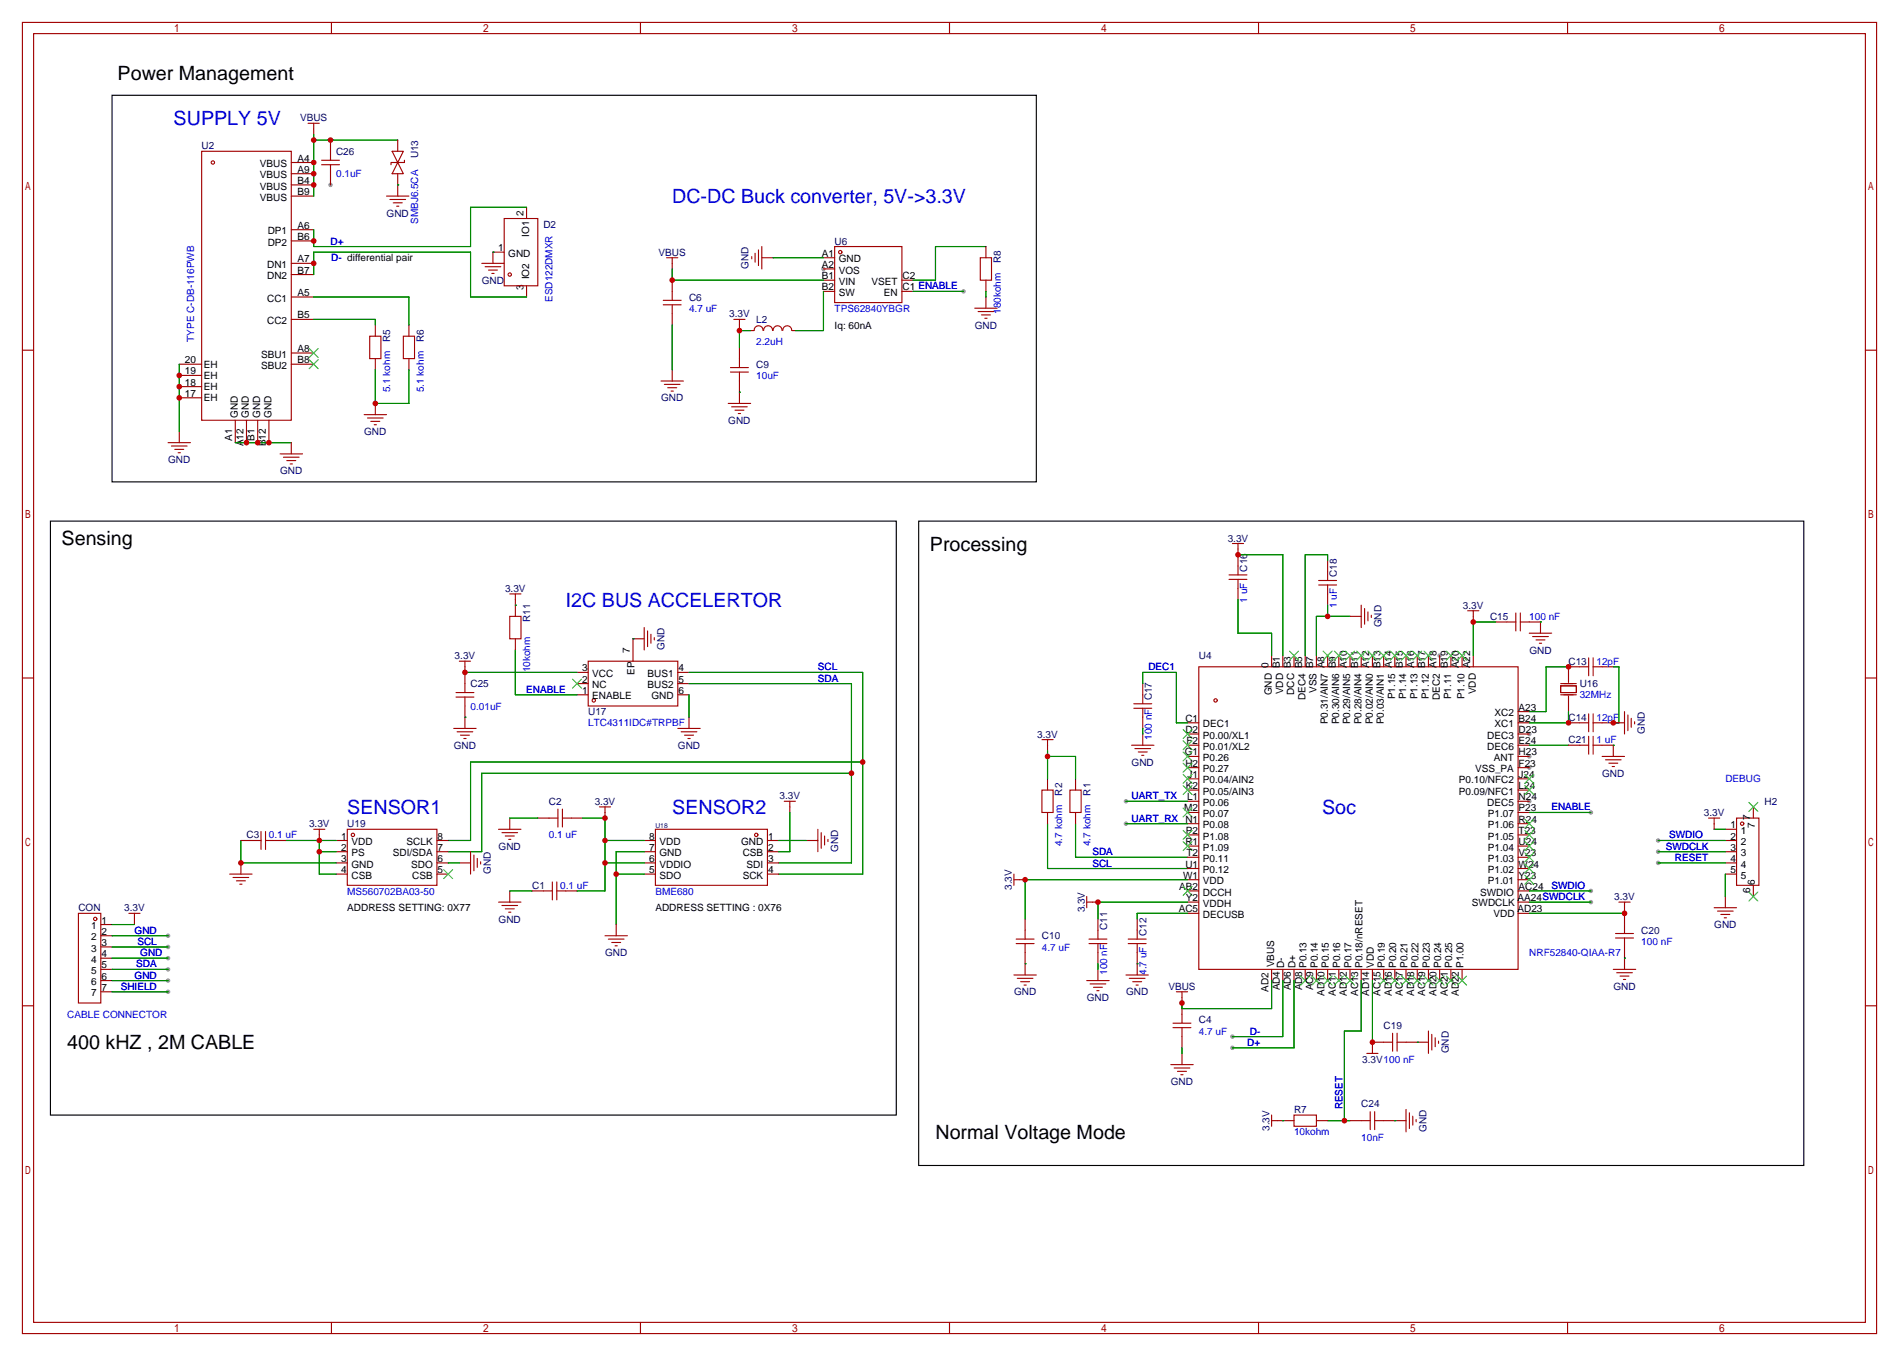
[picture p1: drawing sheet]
<svg xmlns="http://www.w3.org/2000/svg" width="431mm" height="307mm" viewBox="0 0 431 307" stroke-linecap="round" stroke-linejoin="round" font-family="sans-serif">
<g fill="#999">
<circle cx="346.7" cy="181.6" r=".51"/>
<circle cx="346.7" cy="174" r=".51"/>
<circle cx="346.7" cy="171.5" r=".51"/>
<circle cx="346.7" cy="166.4" r=".51"/>
<circle cx="326.4" cy="148.6" r=".51"/>
<circle cx="186.7" cy="61" r=".51"/>
<circle cx="74.9" cy="41.9" r=".51"/>
<circle cx="360.7" cy="184.2" r=".51"/>
<circle cx="360.7" cy="201.9" r=".51"/>
<circle cx="360.7" cy="204.5" r=".51"/>
<circle cx="279.4" cy="235" r=".51"/>
<circle cx="279.4" cy="237.5" r=".51"/>
<circle cx="218.4" cy="66" r=".51"/>
<circle cx="375.9" cy="190.5" r=".51"/>
<circle cx="375.9" cy="193" r=".51"/>
<circle cx="375.9" cy="195.6" r=".51"/>
<circle cx="255.3" cy="186.7" r=".51"/>
<circle cx="255.3" cy="181.6" r=".51"/>
<circle cx="38.1" cy="212.1" r=".51"/>
<circle cx="38.1" cy="214.6" r=".51"/>
<circle cx="38.1" cy="217.2" r=".51"/>
<circle cx="38.1" cy="219.7" r=".51"/>
<circle cx="38.1" cy="222.3" r=".51"/>
<circle cx="38.1" cy="224.8" r=".51"/>
</g>
<g fill="none" stroke="#a10000" stroke-width=".25">
<path d="M5.1 5.1h420.3v297.2h-420.3zM7.6 7.6h415.3v292.1h-415.3zM75.1 5.1v2.5M145.2 5.1v2.5M215.3 5.1v2.5M285.3 5.1v2.5M355.4 5.1v2.5M45.7 34.3h20.3v60.9h-20.3zM66 36.8h5.1M66 39.4h5.1M69.8 27.9h2.6M71.1 27.9v2.6"/>
<path d="M72.9 36.3h4.1M72.9 37.3h4.1M74.9 31.8v4.5M74.9 37.3v4.6M88.9 34.3h2.5l-1.2 2.5zM90.2 36.8l1.2 2.6h-2.5zM90.2 31.8v2.5M90.2 39.4v5M91.7 36.3v.5h-3.1v.5M66 54.6h5.1M66 52.1h5.1M66 59.7h5.1"/>
<path d="M66 44.4h5.1M66 41.9h5.1M87.6 44.4h5.1M88.4 45.2h3.5M89.2 46h2M89.9 46.7h.5M109.2 59.7h5.1M114.3 49.5h7.6v15.3h-7.6zM114.3 57.2h-2.5v2.5M119.4 47v2.5M151.1 58.4h2.6M152.4 58.4v2.6"/>
<path d="M170.4 58.2v.5M171.2 57.4v2M172 56.6v3.6M172.7 58.4h2.6M172.7 55.9v5.1M186.7 58.4h2.5M189.2 55.9h15.3v12.7h-15.3zM222.2 58.4h2.6v5.1h-2.6zM223.5 55.9v2.5M5.1 79.4h2.5M66 72.4h5.1M66 62.2h5.1"/>
<path d="M66 67.3h5.1M83.8 76.2h2.6v5.1h-2.6zM85.1 73.7v2.5M91.4 76.2h2.6v5.1h-2.6zM92.7 73.7v2.5M110 60.5h3.5M110.7 61.2h2.1M111.5 62h.5M119.4 64.8v2.5M150.4 68.1h4M150.4 69.1h4M152.4 63.5v4.6"/>
<path d="M152.4 69.1v4.6M166.4 72.4h2.5M167.6 72.4v2.5M167.6 78.7v4.6M170.2 74.9h.7M171 74.9a1.01 1.01 0 0 1 1-1.1 1.01 1.01 0 0 1 1 1.1M173.1 74.9a1.01 1.01 0 0 1 1-1.1 1.01 1.01 0 0 1 1 1.1M175.3 74.9a1.01 1.01 0 0 1 1-1.1 1.01 1.01 0 0 1 1 1.1M177.5 74.9a1.01 1.01 0 0 1 1-1.1 1.01 1.01 0 0 1 1 1.1M179.6 74.9h.7M186.7 61h2.5M186.7 63.5h2.5"/>
<path d="M186.7 66h2.5M204.5 63.5h2.5M204.5 66h2.5M221 69.8h5.1M221.7 70.6h3.6M222.5 71.4h2M223.3 72.1h.5M223.5 63.5v2.5M223.5 67.3v2.5M422.9 79.4h2.5M40.6 82.6h5.1M40.6 90.2h5.1"/>
<path d="M40.6 87.6h5.1M40.6 85.1h5.1M40.6 97.8v2.5M53.3 95.2v5.1M55.9 95.2v5.1M58.4 95.2v5.1M61 95.2v5.1M66 82.6h5.1M66 80h5.1M82.5 94h5.1M83.3 94.7h3.6M84.1 95.5h2"/>
<path d="M84.8 96.3h.5M85.1 81.3v2.5M85.1 91.4v2.6M92.7 81.3v2.5M149.9 86.4h5M150.6 87.1h3.6M151.4 87.9h2M152.1 88.6h.6M152.4 83.8v2.6M165.1 91.4h5.1M165.6 83.3h4.1M165.6 84.3h4.1"/>
<path d="M165.9 92.2h3.5M166.6 93h2.1M167.4 93.7h.5M167.6 84.3v7.1M38.1 100.3h5.1M38.9 101.1h3.5M39.6 101.9h2.1M40.4 102.6h.5M63.5 102.9h5.1M64.3 103.6h3.5M65 104.4h2.1M65.8 105.2h.5"/>
<path d="M66 100.3v2.6M115.6 139.7h2.5v5.1h-2.5zM115.6 134.6h2.5M116.8 134.6v5.1M278.6 130.3h4.1M278.6 131.3h4.1M279.4 123.2h2.5M280.7 123.2v7.1M280.7 131.3v4.6M299 131.6h4M299 132.6h4M301 127v4.6"/>
<path d="M301 132.6v4.6M306.1 139.7h2.5M308.6 137.2v5M309.4 137.9v3.6M310.1 138.7v2M310.9 139.4v.6M332.7 138.4h2.6M334 138.4v2.6M343.7 138.9v4.1M344.7 138.9v4.1M5.1 153.7h2.5M103.4 157h4"/>
<path d="M103.4 158h4M104.1 149.9h2.6M105.4 149.9v7.1M105.4 158v7.1M116.8 144.8v2.5M130.8 154.9h2.5M130.8 157.5h2.5M130.8 152.4h2.5M133.3 149.9h20.4v10.1h-20.4zM146 144.8h-2.5v5.1M146 142.2v5.1M146.8 143v3.6"/>
<path d="M147.6 143.8v2M148.3 144.5v.5M153.7 154.9h2.5M153.7 157.5h2.5M153.7 152.4h2.5M257 159.5h4.1M259.1 154.9v4.6M271.8 151.1h72.4v68.6h-72.4zM288.3 148.6v2.5M290.8 148.6v2.5M293.4 148.6v2.5M295.9 148.6v2.5"/>
<path d="M298.4 148.6v2.5M301 148.6v2.5M303.5 148.6v2.5M306.1 148.6v2.5M308.6 148.6v2.5M311.1 148.6v2.5M313.7 148.6v2.5M316.2 148.6v2.5M318.8 148.6v2.5M321.3 148.6v2.5M323.8 148.6v2.5M326.4 148.6v2.5"/>
<path d="M328.9 148.6v2.5M331.5 148.6v2.5M334 148.6v2.5M339.1 141h4.6M344.7 141h4.5v2.5M346.7 143.5h5.1M347.5 144.3h3.5M348.2 145h2.1M349 145.8h.5M353.8 155.4h3.6v1.6h-3.6zM353.8 154.9h3.6M353.8 157.5h3.6"/>
<path d="M355.6 157.7v3.6M360.2 151.1h-4.6v3.6M360.2 149.1v4.1M361.2 151.1h4.6M361.2 149.1v4.1M422.9 153.7h2.5M102.9 165.1h5M103.6 165.9h3.6M104.4 166.6h2M105.2 167.4h.5M153.7 165.1h5M154.4 165.9h3.6"/>
<path d="M155.2 166.6h2M156 167.4h.5M156.2 162.6v2.5M236.2 179.1h2.6v5h-2.6zM236.2 167.6h2.6M237.5 167.6v2.6M237.5 176.5v2.6M242.6 179.1h2.5v5h-2.5zM243.8 176.5v2.6M256.5 168.9h5.1M257 160.5h4.1M257.3 169.7h3.6"/>
<path d="M258.1 170.4h2M258.8 171.2h.5M259.1 160.5v4.6M259.1 166.4v2.5M269.2 163.8h2.6M269.2 166.4h2.6M269.2 168.9h2.6M269.2 171.4h2.6M269.2 174h2.6M269.2 176.5h2.6M269.2 179.1h2.6M344.2 163.8h2.5"/>
<path d="M344.2 166.4h2.5M344.2 168.9h2.5M344.2 171.4h2.5M344.2 174h2.5M344.2 176.5h2.5M344.2 179.1h2.5M344.2 161.3h2.5M355.6 163.8h4.6M355.6 168.9h4.6M360.2 161.8v4.1M360.2 166.9v4M361.2 163.8h7.1"/>
<path d="M361.2 168.9h4.6v2.5M361.2 161.8v4.1M361.2 166.9v4M363.2 171.4h5.1M364 172.2h3.5M364.7 173h2.1M365.5 173.7h.5M368.3 161.3v5.1M369.1 162.1v3.5M369.8 162.8v2M370.6 163.6v.5M52.1 198.1h5"/>
<path d="M52.8 198.9h3.6M53.6 199.6h2M54.6 190.5h4.6M54.6 195.6v2.5M59.2 188.5v4M60.2 190.5h4.6M60.2 188.5v4M71.1 188h2.6M72.4 188v2.5M76.2 190.5h2.5M76.2 193h2.5M76.2 195.6h2.5"/>
<path d="M76.2 198.1h2.5M78.7 188h20.4v12.7h-20.4zM99.1 190.5h2.5M99.1 193h2.5M99.1 195.6h2.5M99.1 198.1h2.5M104.1 195.6h2.6M106.7 193v5.1M107.4 193.8v3.6M108.2 194.6v2M109 195.3v.5M113 188h5.1"/>
<path d="M113.8 188.7h3.5M114.6 189.5h2M115.3 190.2h.5M115.6 185.4v2.6M121.9 185.4h4.6M125.2 199.9v4.1M126.2 199.9v4.1M126.5 183.4v4.1M127.5 185.4h4.6M127.5 183.4v4.1M135.9 182.9h2.5M137.2 182.9v2.5"/>
<path d="M146 190.5h2.6M146 193h2.6M146 195.6h2.6M146 198.1h2.6M148.6 188h25.4v12.7h-25.4zM174 190.5h2.5M174 193h2.5M174 195.6h2.5M174 198.1h2.5M177.8 181.6h2.5M179.1 181.6v2.5M182.9 190.5h2.5"/>
<path d="M185.4 188v5M186.2 188.7v3.6M186.9 189.5v2M187.7 190.2v.6M229.9 199.4h2.5M229.9 198.1v2.6M237.5 184.1v2.6M243.8 184.1v2.6M269.2 181.6h2.6M269.2 184.1h2.6M269.2 186.7h2.6M269.2 189.2h2.6"/>
<path d="M269.2 191.8h2.6M269.2 194.3h2.6M269.2 196.8h2.6M269.2 199.4h2.6M344.2 181.6h2.5M344.2 184.1h2.5M344.2 186.7h2.5M344.2 189.2h2.5M344.2 191.8h2.5M344.2 194.3h2.5M344.2 196.8h2.5M344.2 199.4h2.5"/>
<path d="M387.3 185.4h2.6M388.6 185.4v2.6M391.2 188h2.5M391.2 190.5h2.5M391.2 193h2.5M391.2 195.6h2.5M391.2 198.1h2.5M393.7 185.4h5.1v15.3h-5.1zM397.5 182.9v2.5M17.8 207h5.1v20.3h-5.1zM22.9 219.7h2.5M22.9 212.1h2.5"/>
<path d="M22.9 209.5h2.5M22.9 214.6h2.5M22.9 217.2h2.5M29.2 207h2.5M30.5 207v2.5M54.4 200.4h.5M113 204.5h5.1M113.8 205.2h3.5M114.6 206h2M115.3 206.8h.5M115.6 201.9v2.6M120.6 201.9h4.6"/>
<path d="M126.2 201.9h4.6M137.2 212.1h5M137.9 212.9h3.6M138.7 213.6h2M139.4 214.4h.6M139.7 209.5v2.6M230.4 212.9h4M230.4 213.9h4M232.4 208.3v4.6M232.4 213.9v7.1M246.4 204.5h2.5M246.4 203.2v2.5"/>
<path d="M246.9 212.9h4.1M246.9 213.9h4.1M248.9 208.3v4.6M248.9 213.9v4.5M248.9 219.7v2.6M255.8 212.9h4M255.8 213.9h4M257.8 208.3v4.6M257.8 213.9v7.1M269.2 201.9h2.6M269.2 204.5h2.6M269.2 207h2.6"/>
<path d="M288.3 219.7v2.6M290.8 219.7v2.6M293.4 219.7v2.6M295.9 219.7v2.6M298.4 219.7v2.6M301 219.7v2.6M303.5 219.7v2.6M306.1 219.7v2.6M308.6 219.7v2.6M311.1 219.7v2.6M313.7 219.7v2.6M316.2 219.7v2.6"/>
<path d="M318.8 219.7v2.6M321.3 219.7v2.6M323.8 219.7v2.6M326.4 219.7v2.6M328.9 219.7v2.6M331.5 219.7v2.6M344.2 201.9h2.5M344.2 204.5h2.5M344.2 207h2.5M365.8 219.7h5M366.3 212.6h4M366.3 211.6h4"/>
<path d="M367 204.5h2.6M368.3 204.5v7.1M368.3 212.6v7.1M388.6 205.7h5.1M389.4 206.5h3.5M390.1 207.3h2.1M390.9 208h.5M391.2 203.2v2.5M397.5 200.7v2.5M5.1 228h2.5M22.9 224.8h2.5M22.9 222.3h2.5"/>
<path d="M229.9 221h5M230.6 221.7h3.6M231.4 222.5h2M232.2 223.3h.5M246.4 222.3h5.1M247.1 223h3.6M247.9 223.8h2M248.7 224.5h.5M255.3 221h5M256 221.7h3.6M256.8 222.5h2M257.6 223.3h.5"/>
<path d="M265.9 231.9h4.1M265.9 232.9h4.1M266.7 224.8h2.5M268 224.8v7.1M268 232.9v4.6M268 238.8v2.5M309.9 238.8h2.5M315.7 236.2h-4.6v2.6M315.7 234.2v4.1M316.7 236.2h7.1M316.7 234.2v4.1M323.8 233.7v5.1"/>
<path d="M324.6 234.4v3.6M325.4 235.2v2M326.1 236v.5M366.5 220.5h3.6M367.3 221.2h2M368 222h.6M422.9 228h2.5M265.4 241.3h5.1M266.2 242.1h3.5M267 242.8h2M267.7 243.6h.5M288.3 252.7v2.6"/>
<path d="M288.3 254h5.1M293.4 252.7h5v2.6h-5zM298.4 254h2.6M306.1 254h4.5M310.6 252v4M311.7 254h7.1M311.7 252v4M318.8 251.5v5M319.5 252.2v3.6M320.3 253v2M321.1 253.7v.6M75.1 299.7v2.6"/>
<path d="M145.2 299.7v2.6M215.3 299.7v2.6M285.3 299.7v2.6M355.4 299.7v2.6"/>
<circle cx="48.3" cy="36.8" r=".38"/>
<circle cx="190.5" cy="57.2" r=".38"/>
<circle cx="115.6" cy="62.2" r=".38"/>
<circle cx="134.6" cy="158.8" r=".38"/>
<circle cx="275.6" cy="158.8" r=".38"/>
<circle cx="80" cy="189.2" r=".38"/>
<circle cx="171.4" cy="189.2" r=".38"/>
<circle cx="395" cy="186.7" r=".38"/>
<circle cx="21.6" cy="208.3" r=".38"/>
</g>
<g fill="none" stroke="#3c3" stroke-width=".25">
<path d="M70.1 79l2 2M72.1 79l-2 2M70.1 81.5l2 2.1M72.1 81.5l-2 2.1M129.8 153.9l2 2.1M131.8 153.9l-2 2.1M292.4 147.6l2 2M294.4 147.6l-2 2M300 147.6l2 2M302 147.6l-2 2M302.5 147.6l2 2M304.5 147.6l-2 2"/>
<path d="M305.1 147.6l2 2M307.1 147.6l-2 2M307.6 147.6l2 2M309.6 147.6l-2 2M310.1 147.6l2.1 2M312.2 147.6l-2.1 2M312.7 147.6l2 2M314.7 147.6l-2 2M315.2 147.6l2 2M317.2 147.6l-2 2M317.8 147.6l2 2M319.8 147.6l-2 2"/>
<path d="M320.3 147.6l2 2M322.3 147.6l-2 2M322.8 147.6l2.1 2M324.9 147.6l-2.1 2M327.9 147.6l2 2M329.9 147.6l-2 2M330.5 147.6l2 2M332.5 147.6l-2 2M268.2 165.4l2.1 2M268.2 167.9l2.1 2M268.2 170.4l2.1 2.1M268.2 173l2.1 2"/>
<path d="M268.2 175.5l2.1 2M268.2 178.1l2.1 2M270.3 165.4l-2.1 2M270.3 167.9l-2.1 2M270.3 170.4l-2.1 2.1M270.3 173l-2.1 2M270.3 175.5l-2.1 2M270.3 178.1l-2.1 2M345.7 178.1l2 2M345.7 175.5l2 2M347.7 175.5l-2 2M347.7 178.1l-2 2"/>
<path d="M100.6 197.1l2 2M102.6 197.1l-2 2M268.2 183.1l2.1 2.1M268.2 188.2l2.1 2M268.2 190.8l2.1 2M270.3 183.1l-2.1 2.1M270.3 188.2l-2.1 2M270.3 190.8l-2.1 2M345.7 198.4l2 2M345.7 195.8l2 2.1M345.7 193.3l2 2M345.7 190.8l2 2"/>
<path d="M345.7 188.2l2 2M345.7 185.7l2 2M347.7 190.8l-2 2M347.7 193.3l-2 2M347.7 195.8l-2 2.1M347.7 198.4l-2 2M347.7 188.2l-2 2M347.7 185.7l-2 2M396.5 181.9l2 2M398.5 181.9l-2 2M268.2 200.9l2.1 2M270.3 200.9l-2.1 2"/>
<path d="M396.5 202.2l2 2M398.5 202.2l-2 2M294.9 221.2l2 2.1M296.9 221.2l-2 2.1M297.4 221.2l2.1 2.1M299.5 221.2l-2.1 2.1M300 221.2l2 2.1M302 221.2l-2 2.1M302.5 221.2l2 2.1M304.5 221.2l-2 2.1M305.1 221.2l2 2.1M307.1 221.2l-2 2.1"/>
<path d="M312.7 221.2l2 2.1M314.7 221.2l-2 2.1M315.2 221.2l2 2.1M317.2 221.2l-2 2.1M317.8 221.2l2 2.1M319.8 221.2l-2 2.1M320.3 221.2l2 2.1M322.3 221.2l-2 2.1M322.8 221.2l2.1 2.1M324.9 221.2l-2.1 2.1M325.4 221.2l2 2.1M327.4 221.2l-2 2.1"/>
<path d="M327.9 221.2l2 2.1M329.9 221.2l-2 2.1M330.5 221.2l2 2.1M332.5 221.2l-2 2.1"/>
</g>
<g fill="none" stroke="#008700" stroke-width=".25">
<path d="M71.1 30.5v13.9M71.1 31.8h19.1M90.2 41.9h.1M111.8 57.2h.1M119.4 47h-12.7v8.9h-35.6v-3.8M175.3 58.4h11.4M223.5 55.9h-11.4v7.6h-5.1M71.1 67.3h21.6v6.4M71.1 62.2v-5h35.6v10.1h12.7M71.1 72.4h14v1.3M152.4 61v2.5h34.3M152.4 73.7v10.1"/>
<path d="M170.2 74.9h-2.6v3.8M186.7 66v8.9h-6.4M207 66h11.4M223.5 66v1.3M40.6 82.6v15.2M85.1 83.8v7.6h7.6v-7.6M167.6 88.9h.1M53.3 100.3h12.7M116.8 137.2h.1M280.7 125.7h10.1v22.9M280.7 135.9v7.6h7.6v5.1M301 127v-1.3h-5.1v22.9"/>
<path d="M301 137.2v2.5M306.1 139.7h-7.7v8.9M105.4 152.4h25.4M116.8 147.3v10.2h14M143.5 144.8h.1M156.2 152.4h39.4v45.7h-19.1M156.2 154.9h36.8v40.7h-16.5M156.2 157.5v5.1M259.1 154.9v-2.5h7.6v11.4h2.5M339.1 141h-5.1v7.6M349.2 141h.1M355.6 151.1h-5.1v10.2h-3.8"/>
<path d="M365.8 151.1h1.2v12.7h-1.2M105.4 162.6h.1M193 175.3h-83.8v17.7h-7.6M195.6 172.7h-88.9v17.8h-5.1M237.5 171.4h6.3v5.1M237.5 170.2v6.3M259.1 165.1v1.3M346.7 168.9h8.9M355.6 161.3v2.5h-8.9M365.8 168.9h.1M54.6 190.5v5.1h21.6M64.8 190.5h11.4"/>
<path d="M72.4 193h3.8M72.4 190.5v7.6h3.8M101.6 195.6h2.5M115.6 185.4h6.3M132.1 185.4h5.1v16.5h-6.4M137.2 190.5h8.8M137.2 195.6h8.8M139.7 198.1h6.3M146 193h-6.3v16.5M176.5 190.5h6.4M179.1 184.1v8.9h-2.6M237.5 186.7v10.1h31.7"/>
<path d="M243.8 186.7v7.6h25.4M255.3 186.7h13.9M255.3 181.6h13.9M269.2 199.4h-36.8v8.9M346.7 184.1h14M375.9 190.5h15.3M375.9 193h15.3M375.9 195.6h15.3M388.6 188h2.6M391.2 198.1v5.1M25.4 209.5h5.1M25.4 212.1h12.7"/>
<path d="M25.4 214.6h12.7M25.4 217.2h12.7M25.4 219.7h12.7M115.6 201.9h5M232.4 218.4h.1M248.9 218.4v1.3M257.8 218.4h.1M269.2 204.5h-20.3v3.8M269.2 207h-11.4v1.3M346.7 201.9h14M346.7 204.5h14M346.7 207h21.6"/>
<path d="M368.3 217.2h.1M25.4 222.3h12.7M25.4 224.8h12.7M268 237.5v1.3M288.3 222.3v6.3h-20.3v-1.3M290.8 222.3v12.7h-11.4M293.4 222.3v15.2h-14M308.6 222.3v11.4h-3.8v20.3M311.1 222.3v13.9M321.3 236.2h.1M290.8 254h.1M301 254h5.1"/>
<path d="M316.2 254h.1"/>
</g>
<path d="M25.4 21.6h209.5v87.6h-209.5zM11.4 118.1h191.8v134.6h-191.8zM208.3 118.1h200.6v146.1h-200.6z" fill="none" stroke="#000" stroke-width=".25"/>
<g fill="#c00">
<circle cx="237.5" cy="171.4" r=".63"/>
<circle cx="85.1" cy="91.4" r=".63"/>
<circle cx="71.1" cy="31.7" r=".63"/>
<circle cx="71.1" cy="36.8" r=".63"/>
<circle cx="71.1" cy="39.4" r=".63"/>
<circle cx="71.1" cy="41.9" r=".63"/>
<circle cx="74.9" cy="31.7" r=".63"/>
<circle cx="55.9" cy="100.3" r=".63"/>
<circle cx="58.4" cy="100.3" r=".63"/>
<circle cx="61" cy="100.3" r=".63"/>
<circle cx="152.4" cy="63.5" r=".63"/>
<circle cx="71.1" cy="54.6" r=".63"/>
<circle cx="71.1" cy="59.7" r=".63"/>
<circle cx="40.6" cy="90.2" r=".63"/>
<circle cx="40.6" cy="87.6" r=".63"/>
<circle cx="40.6" cy="85.1" r=".63"/>
<circle cx="368.3" cy="207" r=".63"/>
<circle cx="167.6" cy="74.9" r=".63"/>
<circle cx="311.2" cy="236.2" r=".63"/>
<circle cx="355.6" cy="151.1" r=".63"/>
<circle cx="355.6" cy="163.8" r=".63"/>
<circle cx="365.8" cy="163.8" r=".63"/>
<circle cx="334" cy="141" r=".63"/>
<circle cx="280.7" cy="125.7" r=".63"/>
<circle cx="301" cy="139.7" r=".63"/>
<circle cx="268" cy="227.3" r=".63"/>
<circle cx="248.9" cy="204.5" r=".63"/>
<circle cx="232.4" cy="199.4" r=".63"/>
<circle cx="304.8" cy="254" r=".63"/>
<circle cx="195.6" cy="172.7" r=".63"/>
<circle cx="193" cy="175.3" r=".63"/>
<circle cx="72.4" cy="193" r=".63"/>
<circle cx="72.4" cy="190.5" r=".63"/>
<circle cx="54.6" cy="195.6" r=".63"/>
<circle cx="137.2" cy="195.6" r=".63"/>
<circle cx="137.2" cy="190.5" r=".63"/>
<circle cx="137.2" cy="185.4" r=".63"/>
<circle cx="139.7" cy="198.1" r=".63"/>
<circle cx="105.4" cy="152.4" r=".63"/>
</g>
<g font-size="4.5">
<text x="26.7" y="18.2">Power Management</text>
<text x="14" y="123.6">Sensing</text>
<text x="210.8" y="124.8">Processing</text>
<text x="15.2" y="237.9">400 kHZ , 2M CABLE</text>
<text x="212.1" y="258.2">Normal Voltage Mode</text>
</g>
<g font-size="4.5" fill="#00f">
<text x="39.4" y="28.3">SUPPLY 5V</text>
<text x="152.4" y="46.1">DC-DC Buck converter, 5V-&gt;3.3V</text>
<text x="128.3" y="137.5">I2C BUS ACCELERTOR</text>
<text x="78.7" y="184.5">SENSOR1</text>
<text x="152.4" y="184.5">SENSOR2</text>
<text x="299.7" y="184.5">Soc</text>
</g>
<g font-size="2.3" fill="#000080">
<text x="68" y="27.5">VBUS</text>
<text x="45.7" y="33.8">U2</text>
<text x="76.2" y="35.1">C26</text>
<text x="94.8" y="35.9" transform="rotate(-90 94.8 35.9)">U13</text>
<text x="87.7" y="49.1">GND</text>
<text x="123.2" y="51.6">D2</text>
<text x="149.3" y="58">VBUS</text>
<text x="189.2" y="55.4">U6</text>
<text x="226.9" y="59.7" transform="rotate(-90 226.9 59.7)">R8</text>
<text x="109.2" y="64.3">GND</text>
<text x="169.7" y="60.9" transform="rotate(-90 169.7 60.9)">GND</text>
<text x="156.2" y="68.1">C6</text>
<text x="165.3" y="71.9">3.3V</text>
<text x="88.4" y="77.5" transform="rotate(-90 88.4 77.5)">R5</text>
<text x="96.1" y="77.5" transform="rotate(-90 96.1 77.5)">R6</text>
<text x="171.4" y="73.2">L2</text>
<text x="221" y="74.5">GND</text>
<text x="171.4" y="83.4">C9</text>
<text x="149.9" y="91">GND</text>
<text x="82.6" y="98.6">GND</text>
<text x="165.1" y="96.1">GND</text>
<text x="38.1" y="105">GND</text>
<text x="63.5" y="107.5">GND</text>
<text x="278.3" y="122.7">3.3V</text>
<text x="282.8" y="129.5" transform="rotate(-90 282.8 129.5)">C16</text>
<text x="303.1" y="130.8" transform="rotate(-90 303.1 130.8)">C18</text>
<text x="114.5" y="134.2">3.3V</text>
<text x="331.7" y="138">3.3V</text>
<text x="120.2" y="141" transform="rotate(-90 120.2 141)">R11</text>
<text x="313.2" y="142.2" transform="rotate(-90 313.2 142.2)">GND</text>
<text x="337.8" y="140.5">C15</text>
<text x="103.1" y="149.4">3.3V</text>
<text x="150.7" y="147.3" transform="rotate(-90 150.7 147.3)">GND</text>
<text x="271.8" y="149.4">U4</text>
<text x="346.7" y="148.1">GND</text>
<text x="106.7" y="155.8">C25</text>
<text x="355.6" y="150.7">C13</text>
<text x="358.1" y="155.8">U16</text>
<text x="261.2" y="158.8" transform="rotate(-90 261.2 158.8)">C17</text>
<text x="133.3" y="162.1">U17</text>
<text x="235.2" y="167.2">3.3V</text>
<text x="355.6" y="163.4">C14</text>
<text x="372.9" y="166.3" transform="rotate(-90 372.9 166.3)">GND</text>
<text x="102.9" y="169.7">GND</text>
<text x="153.7" y="169.7">GND</text>
<text x="256.6" y="173.5">GND</text>
<text x="355.6" y="168.5">C21</text>
<text x="363.2" y="176.1">GND</text>
<text x="124.5" y="182.4">C2</text>
<text x="134.8" y="182.4">3.3V</text>
<text x="176.7" y="181.2">3.3V</text>
<text x="240.8" y="180.3" transform="rotate(-90 240.8 180.3)">R2</text>
<text x="247.2" y="180.3" transform="rotate(-90 247.2 180.3)">R1</text>
<text x="386.3" y="185">3.3V</text>
<text x="400" y="182.4">H2</text>
<text x="55.9" y="190">C3</text>
<text x="70.1" y="187.5">3.3V</text>
<text x="78.7" y="187.5">U19</text>
<text x="113.1" y="192.6">GND</text>
<text x="190" y="193" transform="rotate(-90 190 193)">GND</text>
<text x="111.3" y="198.1" transform="rotate(-90 111.3 198.1)">GND</text>
<text x="120.6" y="201.5">C1</text>
<text x="229.4" y="201.7" transform="rotate(-90 229.4 201.7)">3.3V</text>
<text x="17.8" y="206.6">CON</text>
<text x="28.1" y="206.6">3.3V</text>
<text x="113.1" y="209.1">GND</text>
<text x="245.9" y="206.8" transform="rotate(-90 245.9 206.8)">3.3V</text>
<text x="366" y="204">3.3V</text>
<text x="236.2" y="212.9">C10</text>
<text x="251" y="210.8" transform="rotate(-90 251 210.8)">C11</text>
<text x="259.9" y="212.1" transform="rotate(-90 259.9 212.1)">C12</text>
<text x="372.1" y="211.6">C20</text>
<text x="388.6" y="210.4">GND</text>
<text x="137.2" y="216.7">GND</text>
<text x="229.9" y="225.6">GND</text>
<text x="246.4" y="226.9">GND</text>
<text x="255.3" y="225.6">GND</text>
<text x="264.9" y="224.3">VBUS</text>
<text x="365.8" y="224.3">GND</text>
<text x="271.8" y="232">C4</text>
<text x="313.7" y="233.2">C19</text>
<text x="328.5" y="238.7" transform="rotate(-90 328.5 238.7)">GND</text>
<text x="265.5" y="245.9">GND</text>
<text x="308.8" y="240.8">3.3V100 nF</text>
<text x="308.6" y="251">C24</text>
<text x="287.8" y="256.3" transform="rotate(-90 287.8 256.3)">3.3V</text>
<text x="293.4" y="252.3">R7</text>
<text x="323.4" y="256.5" transform="rotate(-90 323.4 256.5)">GND</text>
</g>
<g font-size="2.3">
<text x="58.9" y="37.9">VBUS</text>
<text x="58.9" y="40.4">VBUS</text>
<text x="67.4" y="36.6">A4</text>
<text x="67.4" y="39.1">A9</text>
<text x="67.4" y="41.7">B4</text>
<text x="58.9" y="45.5">VBUS</text>
<text x="58.9" y="43">VBUS</text>
<text x="67.4" y="44.2">B9</text>
<text x="60.7" y="53.1">DP1</text>
<text x="67.4" y="51.8">A6</text>
<text x="118.7" y="48.9" transform="rotate(-90 118.7 48.9)">2</text>
<text x="119.9" y="53.6" transform="rotate(-90 119.9 53.6)">IO1</text>
<text x="60.7" y="55.7">DP2</text>
<text x="67.4" y="54.4">B6</text>
<text x="67.4" y="59.5">A7</text>
<text x="112.9" y="56.9">1</text>
<text x="115.2" y="58.2">GND</text>
<text x="186.3" y="58.2">A1</text>
<text x="190.2" y="59.5">GND</text>
<text x="60.6" y="63.3">DN2</text>
<text x="60.6" y="60.7">DN1</text>
<text x="67.4" y="62">B7</text>
<text x="118.7" y="65.7" transform="rotate(-90 118.7 65.7)">3</text>
<text x="119.9" y="63.3" transform="rotate(-90 119.9 63.3)">IO2</text>
<text x="186.3" y="60.7">A2</text>
<text x="186.3" y="63.3">B1</text>
<text x="186.3" y="65.8">B2</text>
<text x="190.2" y="62">VOS</text>
<text x="190.2" y="64.5">VIN</text>
<text x="197.6" y="64.5">VSET</text>
<text x="204.6" y="63.3">C2</text>
<text x="204.6" y="65.8">C1 ENABLE</text>
<text x="60.6" y="68.4">CC1</text>
<text x="67.4" y="67.1">A5</text>
<text x="190.2" y="67.1">SW</text>
<text x="200.4" y="67.1">EN</text>
<text x="60.6" y="73.4">CC2</text>
<text x="67.4" y="72.2">B5</text>
<text x="189.2" y="74.5">Iq: 60nA</text>
<text x="41.9" y="82.3">20</text>
<text x="46.2" y="83.3">EH</text>
<text x="59.2" y="83.6">SBU2</text>
<text x="59.2" y="81.1">SBU1</text>
<text x="67.4" y="82.3">B8</text>
<text x="67.4" y="79.8">A8</text>
<text x="41.9" y="89.9">17</text>
<text x="41.9" y="87.4">18</text>
<text x="41.9" y="84.9">19</text>
<text x="46.2" y="88.4">EH</text>
<text x="46.2" y="85.9">EH</text>
<text x="46.2" y="91">EH</text>
<text x="53.9" y="94.8" transform="rotate(-90 53.9 94.8)">GND</text>
<text x="56.4" y="94.8" transform="rotate(-90 56.4 94.8)">GND</text>
<text x="59" y="94.8" transform="rotate(-90 59 94.8)">GND</text>
<text x="61.5" y="94.8" transform="rotate(-90 61.5 94.8)">GND</text>
<text x="52.6" y="99.9" transform="rotate(-90 52.6 99.9)">A1</text>
<text x="55.2" y="101.2" transform="rotate(-90 55.2 101.2)">A12</text>
<text x="57.7" y="99.9" transform="rotate(-90 57.7 99.9)">B1</text>
<text x="60.3" y="101.2" transform="rotate(-90 60.3 101.2)">B12</text>
<text x="142.8" y="148.1" transform="rotate(-90 142.8 148.1)">7</text>
<text x="132" y="154.7">2</text>
<text x="132" y="152.2">3</text>
<text x="134.3" y="156">NC</text>
<text x="134.3" y="153.4">VCC</text>
<text x="143.8" y="152.9" transform="rotate(-90 143.8 152.9)">EP</text>
<text x="146.8" y="153.4">BUS1</text>
<text x="146.8" y="156">BUS2</text>
<text x="153.8" y="152.2">4</text>
<text x="153.8" y="154.7">5</text>
<text x="287.6" y="151.5" transform="rotate(-90 287.6 151.5)">0</text>
<text x="290.1" y="151.5" transform="rotate(-90 290.1 151.5)">B1</text>
<text x="292.7" y="151.5" transform="rotate(-90 292.7 151.5)">B3</text>
<text x="295.2" y="151.5" transform="rotate(-90 295.2 151.5)">B5</text>
<text x="297.7" y="151.5" transform="rotate(-90 297.7 151.5)">B7</text>
<text x="300.3" y="151.5" transform="rotate(-90 300.3 151.5)">A8</text>
<text x="302.8" y="151.5" transform="rotate(-90 302.8 151.5)">B9</text>
<text x="305.4" y="151.5" transform="rotate(-90 305.4 151.5)">A10</text>
<text x="307.9" y="151.5" transform="rotate(-90 307.9 151.5)">B11</text>
<text x="310.4" y="151.5" transform="rotate(-90 310.4 151.5)">A12</text>
<text x="313" y="151.5" transform="rotate(-90 313 151.5)">B13</text>
<text x="315.5" y="151.5" transform="rotate(-90 315.5 151.5)">A14</text>
<text x="318.1" y="151.5" transform="rotate(-90 318.1 151.5)">B15</text>
<text x="320.6" y="151.5" transform="rotate(-90 320.6 151.5)">A16</text>
<text x="323.1" y="151.5" transform="rotate(-90 323.1 151.5)">B17</text>
<text x="325.7" y="151.5" transform="rotate(-90 325.7 151.5)">A18</text>
<text x="328.2" y="151.5" transform="rotate(-90 328.2 151.5)">B19</text>
<text x="330.8" y="151.5" transform="rotate(-90 330.8 151.5)">A20</text>
<text x="333.3" y="151.5" transform="rotate(-90 333.3 151.5)">A22</text>
<text x="132" y="157.3">1</text>
<text x="134.3" y="158.5">ENABLE</text>
<text x="147.7" y="158.5">GND</text>
<text x="153.8" y="157.3">6</text>
<text x="288.3" y="157.6" transform="rotate(-90 288.3 157.6)">GND</text>
<text x="290.9" y="157.3" transform="rotate(-90 290.9 157.3)">VDD</text>
<text x="293.4" y="157.5" transform="rotate(-90 293.4 157.5)">DCC</text>
<text x="296" y="158.6" transform="rotate(-90 296 158.6)">DEC4</text>
<text x="298.5" y="157.1" transform="rotate(-90 298.5 157.1)">VSS</text>
<text x="316.3" y="158.5" transform="rotate(-90 316.3 158.5)">P1.15</text>
<text x="318.8" y="158.5" transform="rotate(-90 318.8 158.5)">P1.14</text>
<text x="321.4" y="158.5" transform="rotate(-90 321.4 158.5)">P1.13</text>
<text x="323.9" y="158.5" transform="rotate(-90 323.9 158.5)">P1.12</text>
<text x="326.4" y="158.6" transform="rotate(-90 326.4 158.6)">DEC2</text>
<text x="329" y="158.5" transform="rotate(-90 329 158.5)">P1.11</text>
<text x="332" y="158.5" transform="rotate(-90 332 158.5)">P1.10</text>
<text x="334.6" y="157.3" transform="rotate(-90 334.6 157.3)">VDD</text>
<text x="344.3" y="161.1">A23</text>
<text x="268.8" y="163.6">C1</text>
<text x="268.8" y="166.1">D2</text>
<text x="272.7" y="164.9">DEC1</text>
<text x="272.7" y="167.4">P0.00/XL1</text>
<text x="301" y="164.2" transform="rotate(-90 301 164.2)">P0.31/AIN7</text>
<text x="303.6" y="164.2" transform="rotate(-90 303.6 164.2)">P0.30/AIN6</text>
<text x="306.1" y="164.2" transform="rotate(-90 306.1 164.2)">P0.29/AIN5</text>
<text x="308.7" y="164.2" transform="rotate(-90 308.7 164.2)">P0.28/AIN4</text>
<text x="311.2" y="164.2" transform="rotate(-90 311.2 164.2)">P0.02/AIN0</text>
<text x="313.7" y="164.2" transform="rotate(-90 313.7 164.2)">P0.03/AIN1</text>
<text x="337.2" y="167.4">DEC3</text>
<text x="338.8" y="164.9">XC1</text>
<text x="338.8" y="162.3">XC2</text>
<text x="344.3" y="166.1">D23</text>
<text x="344.3" y="163.6">B24</text>
<text x="268.6" y="171.2">G1</text>
<text x="268.8" y="173.8">H2</text>
<text x="269" y="168.7">F2</text>
<text x="272.7" y="170">P0.01/XL2</text>
<text x="272.7" y="172.5">P0.26</text>
<text x="337.2" y="170">DEC6</text>
<text x="338.7" y="172.5">ANT</text>
<text x="344.3" y="173.8">F23</text>
<text x="344.3" y="171.2">H23</text>
<text x="344.3" y="168.7">E24</text>
<text x="268.9" y="178.8">K2</text>
<text x="269.3" y="176.3">J1</text>
<text x="272.7" y="175">P0.27</text>
<text x="272.7" y="177.6">P0.04/AIN2</text>
<text x="330.8" y="177.6">P0.10/NFC2</text>
<text x="334.4" y="175">VSS_PA</text>
<text x="344.3" y="178.8">L24</text>
<text x="344.3" y="176.3">J24</text>
<text x="268.5" y="183.9">M2</text>
<text x="269.1" y="181.4">L1</text>
<text x="272.7" y="180.1">P0.05/AIN3</text>
<text x="272.7" y="182.7">P0.06</text>
<text x="272.7" y="185.2">P0.07</text>
<text x="330.8" y="180.1">P0.09/NFC1</text>
<text x="337.2" y="182.7">DEC5</text>
<text x="337.3" y="185.2">P1.07</text>
<text x="344.3" y="183.9">P23</text>
<text x="344.3" y="181.4">N24</text>
<text x="396.8" y="185.9" transform="rotate(-90 396.8 185.9)">7</text>
<text x="77.4" y="190.3">1</text>
<text x="79.7" y="191.5">VDD</text>
<text x="92.2" y="191.5">SCLK</text>
<text x="99.2" y="190.3">8</text>
<text x="147.2" y="190.3">8</text>
<text x="149.5" y="191.5">VDD</text>
<text x="168" y="191.5">GND</text>
<text x="174.1" y="190.3">1</text>
<text x="268.8" y="186.5">N1</text>
<text x="268.8" y="191.5">R1</text>
<text x="268.9" y="189">P2</text>
<text x="272.7" y="187.7">P0.08</text>
<text x="272.7" y="190.3">P1.08</text>
<text x="337.3" y="190.3">P1.05</text>
<text x="337.3" y="187.7">P1.06</text>
<text x="344.3" y="191.5">U24</text>
<text x="344.3" y="189">T23</text>
<text x="344.3" y="186.5">R24</text>
<text x="392.3" y="187.7">1</text>
<text x="392.3" y="190.3">2</text>
<text x="394.6" y="189">1</text>
<text x="394.6" y="191.5">2</text>
<text x="397.8" y="187.7" transform="rotate(-90 397.8 187.7)">7</text>
<text x="77.4" y="192.8">2</text>
<text x="77.4" y="195.4">3</text>
<text x="77.4" y="197.9">4</text>
<text x="79.7" y="194.1">PS</text>
<text x="79.7" y="196.6">GND</text>
<text x="89" y="194.1">SDI/SDA</text>
<text x="93.2" y="196.6">SDO</text>
<text x="99.2" y="197.9">5</text>
<text x="99.2" y="195.4">6</text>
<text x="99.2" y="192.8">7</text>
<text x="147.2" y="192.8">7</text>
<text x="147.2" y="195.4">6</text>
<text x="147.2" y="197.9">5</text>
<text x="149.5" y="194.1">GND</text>
<text x="149.5" y="196.6">VDDIO</text>
<text x="168.4" y="194.1">CSB</text>
<text x="169.3" y="196.6">SDI</text>
<text x="174.1" y="197.9">4</text>
<text x="174.1" y="195.4">3</text>
<text x="174.1" y="192.8">2</text>
<text x="268.8" y="196.6">U1</text>
<text x="269" y="194.1">T2</text>
<text x="272.7" y="192.8">P1.09</text>
<text x="272.7" y="195.4">P0.11</text>
<text x="272.7" y="197.9">P0.12</text>
<text x="337.3" y="197.9">P1.02</text>
<text x="337.3" y="195.4">P1.03</text>
<text x="337.3" y="192.8">P1.04</text>
<text x="344.3" y="196.6">W24</text>
<text x="344.3" y="194.1">V23</text>
<text x="392.3" y="192.8">3</text>
<text x="392.3" y="195.4">4</text>
<text x="392.3" y="197.9">5</text>
<text x="394.6" y="194.1">3</text>
<text x="394.6" y="196.6">4</text>
<text x="79.7" y="199.2">CSB</text>
<text x="93.5" y="199.2">CSB</text>
<text x="149.5" y="199.2">SDO</text>
<text x="168.4" y="199.2">SCK</text>
<text x="267.4" y="201.7">AB2</text>
<text x="268.3" y="199.2">W1</text>
<text x="272.7" y="200.4">VDD</text>
<text x="272.7" y="203">DCCH</text>
<text x="335.5" y="203">SWDIO</text>
<text x="337.3" y="200.4">P1.01</text>
<text x="344.3" y="201.7">AC24</text>
<text x="344.3" y="199.2">Y23</text>
<text x="394.6" y="199.2">5</text>
<text x="396.8" y="202.4" transform="rotate(-90 396.8 202.4)">6</text>
<text x="397.8" y="200.6" transform="rotate(-90 397.8 200.6)">6</text>
<text x="23" y="209.3">1</text>
<text x="78.7" y="206.6">ADDRESS SETTING: 0X77</text>
<text x="148.6" y="206.6">ADDRESS SETTING : 0X76</text>
<text x="267.2" y="206.8">AC5</text>
<text x="268.9" y="204.2">Y2</text>
<text x="272.7" y="205.5">VDDH</text>
<text x="272.7" y="208.1">DECUSB</text>
<text x="333.7" y="205.3">SWDCLK</text>
<text x="338.6" y="207.8">VDD</text>
<text x="344" y="204.2">AA24SWDCLK</text>
<text x="344" y="206.8">AD23</text>
<text x="20.7" y="210.6">1</text>
<text x="20.7" y="213.1">2</text>
<text x="20.7" y="215.7">3</text>
<text x="23" y="211.9">2</text>
<text x="23" y="214.4">3</text>
<text x="20.7" y="218.2">4</text>
<text x="20.7" y="220.8">5</text>
<text x="23" y="216.9">4</text>
<text x="23" y="219.5">5</text>
<text x="288.9" y="219.3" transform="rotate(-90 288.9 219.3)">VBUS</text>
<text x="291.1" y="219.4" transform="rotate(-90 291.1 219.4)">D-</text>
<text x="293.7" y="219.4" transform="rotate(-90 293.7 219.4)">D+</text>
<text x="296.2" y="219.4" transform="rotate(-90 296.2 219.4)">P0.13</text>
<text x="298.8" y="219.4" transform="rotate(-90 298.8 219.4)">P0.14</text>
<text x="301.3" y="219.4" transform="rotate(-90 301.3 219.4)">P0.15</text>
<text x="303.8" y="219.4" transform="rotate(-90 303.8 219.4)">P0.16</text>
<text x="306.4" y="219.4" transform="rotate(-90 306.4 219.4)">P0.17</text>
<text x="308.9" y="219.4" transform="rotate(-90 308.9 219.4)">P0.18/nRESET</text>
<text x="311.5" y="219.4" transform="rotate(-90 311.5 219.4)">VDD</text>
<text x="314" y="219.4" transform="rotate(-90 314 219.4)">P0.19</text>
<text x="316.5" y="219.4" transform="rotate(-90 316.5 219.4)">P0.20</text>
<text x="319.1" y="219.4" transform="rotate(-90 319.1 219.4)">P0.21</text>
<text x="321.6" y="219.4" transform="rotate(-90 321.6 219.4)">P0.22</text>
<text x="324.2" y="219.4" transform="rotate(-90 324.2 219.4)">P0.23</text>
<text x="326.7" y="219.4" transform="rotate(-90 326.7 219.4)">P0.24</text>
<text x="329.2" y="219.4" transform="rotate(-90 329.2 219.4)">P0.25</text>
<text x="331.8" y="219.4" transform="rotate(-90 331.8 219.4)">P1.00</text>
<text x="20.7" y="223.3">6</text>
<text x="20.7" y="225.8">7</text>
<text x="23" y="222">6</text>
<text x="23" y="224.6">7</text>
<text x="287.6" y="224.7" transform="rotate(-90 287.6 224.7)">AD2</text>
<text x="290.1" y="224.5" transform="rotate(-90 290.1 224.5)">AD4</text>
<text x="292.7" y="224.5" transform="rotate(-90 292.7 224.5)">AD6</text>
<text x="295.2" y="224.5" transform="rotate(-90 295.2 224.5)">AD8</text>
<text x="297.7" y="224.5" transform="rotate(-90 297.7 224.5)">AC9</text>
<text x="300.3" y="225.7" transform="rotate(-90 300.3 225.7)">AD10</text>
<text x="302.8" y="225.7" transform="rotate(-90 302.8 225.7)">AC11</text>
<text x="305.4" y="225.7" transform="rotate(-90 305.4 225.7)">AD12</text>
<text x="307.9" y="225.7" transform="rotate(-90 307.9 225.7)">AC13</text>
<text x="310.4" y="225.7" transform="rotate(-90 310.4 225.7)">AD14</text>
<text x="313" y="225.7" transform="rotate(-90 313 225.7)">AC15</text>
<text x="315.5" y="225.7" transform="rotate(-90 315.5 225.7)">AD16</text>
<text x="318.1" y="225.7" transform="rotate(-90 318.1 225.7)">AC17</text>
<text x="320.6" y="225.7" transform="rotate(-90 320.6 225.7)">AD18</text>
<text x="323.1" y="225.7" transform="rotate(-90 323.1 225.7)">AC19</text>
<text x="325.7" y="225.7" transform="rotate(-90 325.7 225.7)">AD20</text>
<text x="328.2" y="225.7" transform="rotate(-90 328.2 225.7)">AC21</text>
<text x="330.8" y="225.7" transform="rotate(-90 330.8 225.7)">AD22</text>
</g>
<g font-size="2.3" fill="#00f">
<text x="76.2" y="40.2">0.1uF</text>
<text x="94.8" y="50.8" transform="rotate(-90 94.8 50.8)">SMBJ6.5CA</text>
<text x="74.9" y="55.4">D+</text>
<text x="75.1" y="59.2">D- differential pair</text>
<text x="125.3" y="68.5" transform="rotate(-90 125.3 68.5)">ESD122DMXR</text>
<text x="156.2" y="70.7">4.7 uF</text>
<text x="189.2" y="70.7">TPS62840YBGR</text>
<text x="226.9" y="71.1" transform="rotate(-90 226.9 71.1)">180kohm</text>
<text x="44" y="77.5" transform="rotate(-90 44 77.5)">TYPE C-DB-116PWB</text>
<text x="171.4" y="78.3">2.2uH</text>
<text x="88.4" y="88.9" transform="rotate(-90 88.4 88.9)">5.1 kohm</text>
<text x="96.1" y="88.9" transform="rotate(-90 96.1 88.9)">5.1 kohm</text>
<text x="171.4" y="85.9">10uF</text>
<text x="282.8" y="136.6" transform="rotate(-90 282.8 136.6)">1 uF</text>
<text x="303.1" y="137.9" transform="rotate(-90 303.1 137.9)">1 uF</text>
<text x="346.7" y="140.5">100 nF</text>
<text x="120.2" y="152.4" transform="rotate(-90 120.2 152.4)">10kohm</text>
<text x="185.4" y="151.9">SCL</text>
<text x="185.4" y="154.5">SDA</text>
<text x="260.3" y="151.9">DEC1</text>
<text x="361.9" y="150.7">12pF</text>
<text x="106.7" y="160.8">0.01uF</text>
<text x="119.3" y="157">ENABLE</text>
<text x="358.1" y="158.3">32MHz</text>
<text x="133.3" y="164.6">LTC4311IDC#TRPBF</text>
<text x="261.2" y="167.6" transform="rotate(-90 261.2 167.6)">100 nF</text>
<text x="361.9" y="163.4">12pF</text>
<text x="361.9" y="168.5">1 uF</text>
<text x="391.2" y="177.3">DEBUG</text>
<text x="256.5" y="181.2">UART_TX</text>
<text x="351.7" y="183.7">ENABLE</text>
<text x="61" y="190">0.1 uF</text>
<text x="124.5" y="190">0.1 uF</text>
<text x="240.8" y="191.8" transform="rotate(-90 240.8 191.8)">4.7 kohm</text>
<text x="247.2" y="191.8" transform="rotate(-90 247.2 191.8)">4.7 kohm</text>
<text x="256.5" y="186.2">UART_RX</text>
<text x="378.4" y="190">SWDIO</text>
<text x="247.6" y="193.9">SDA</text>
<text x="247.6" y="196.4">SCL</text>
<text x="377.6" y="192.6">SWDCLK</text>
<text x="379.7" y="195.1">RESET</text>
<text x="78.7" y="202.7">MS560702BA03-50</text>
<text x="127" y="201.5">0.1 uF</text>
<text x="148.6" y="202.7">BME680</text>
<text x="351.7" y="201.5">SWDIO</text>
<text x="30.5" y="211.6">GND</text>
<text x="31.2" y="214.2">SCL</text>
<text x="236.2" y="215.4">4.7 uF</text>
<text x="372.1" y="214.2">100 nF</text>
<text x="30.5" y="221.8">GND</text>
<text x="30.9" y="219.3">SDA</text>
<text x="31.8" y="216.7">GND</text>
<text x="251" y="221" transform="rotate(-90 251 221)">100 nF</text>
<text x="259.9" y="221" transform="rotate(-90 259.9 221)">4.7 uF</text>
<text x="346.7" y="216.7">NRF52840-QIAA-R7</text>
<text x="27.4" y="224.3">SHIELD</text>
<text x="15.2" y="230.7">CABLE CONNECTOR</text>
<text x="271.8" y="234.5">4.7 uF</text>
<text x="282.8" y="237">D+</text>
<text x="283.4" y="234.5">D-</text>
<text x="304.3" y="251.5" transform="rotate(-90 304.3 251.5)">RESET</text>
<text x="293.4" y="257.4">10kohm</text>
<text x="308.6" y="258.6">10nF</text>
</g>
<text font-size="1.5" fill="#000080" x="148.6" y="187.7">U18</text>
</svg>
